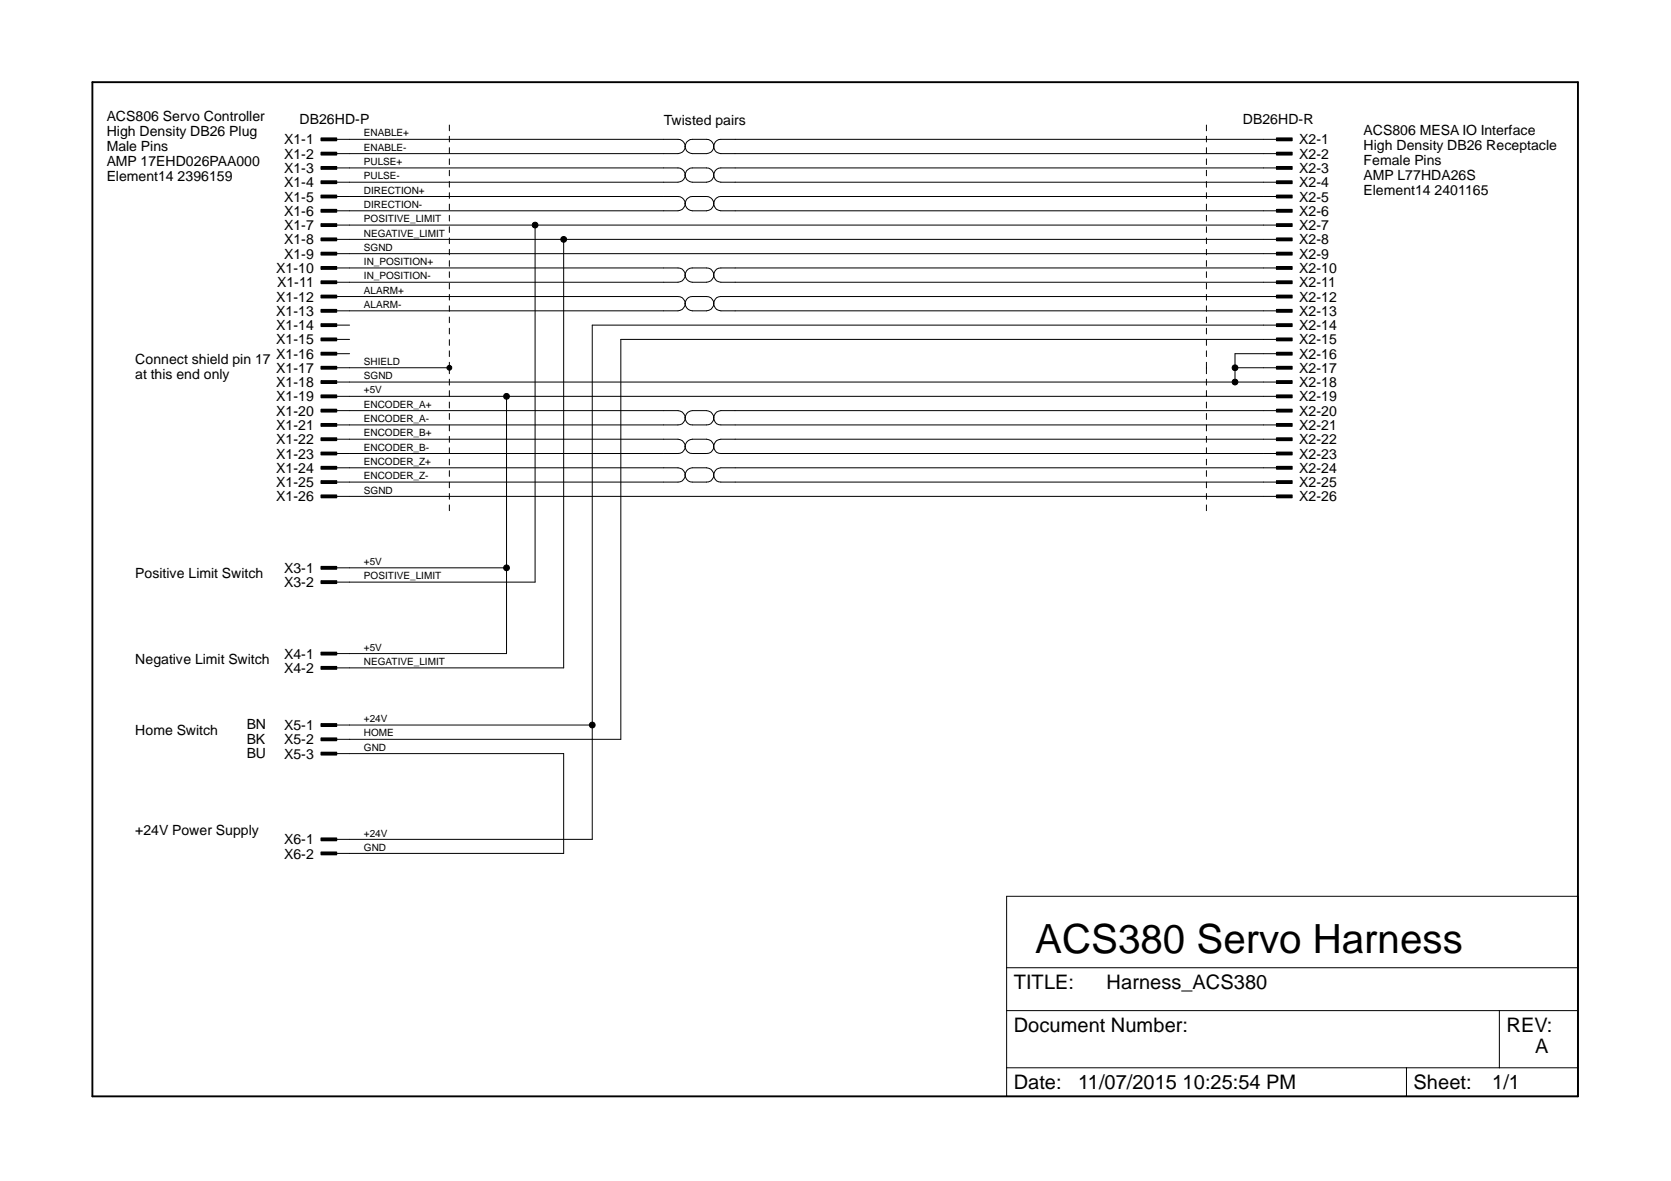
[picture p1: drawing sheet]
<svg xmlns="http://www.w3.org/2000/svg" width="297mm" height="210mm" viewBox="0 0 297 210" stroke-linecap="round" stroke-linejoin="round" font-family="sans-serif">
<g fill="none" stroke="#000" stroke-width=".18">
<path d="M57.1 24.5h2.8v.5h-2.8zM57.1 27.1h2.8v.5h-2.8zM57.1 29.6h2.8v.5h-2.8zM57.1 32.1h2.8v.5h-2.8zM57.1 34.7h2.8v.5h-2.8zM57.1 37.2h2.8v.5h-2.8zM57.1 39.8h2.8v.5h-2.8zM59.6 24.8h60.9a1.27 1.27 0 0 1 1.3 1.2M59.6 29.8h60.9a1.27 1.27 0 0 1 1.3 1.3M59.6 34.9h60.9a1.27 1.27 0 0 1 1.3 1.3M79.9 22.2v1M79.9 24.2v1"/>
<path d="M79.9 26.2v1.1M79.9 28.2v1.1M79.9 30.3v.9M79.9 32.3v1M79.9 34.2v1.1M79.9 36.3v1M79.9 38.3v1M121.8 26a1.27 1.27 0 0 0 1.3 1.3h2.5a1.27 1.27 0 0 0 1.3-1.3M121.8 26a1.27 1.27 0 0 1-1.3 1.3h-60.9M121.8 26a1.27 1.27 0 0 1 1.3-1.2h2.5a1.27 1.27 0 0 1 1.3 1.2M121.8 31.1a1.27 1.27 0 0 0 1.3 1.3h2.5a1.27 1.27 0 0 0 1.3-1.3M121.8 31.1a1.27 1.27 0 0 1-1.3 1.3h-60.9"/>
<path d="M121.8 31.1a1.27 1.27 0 0 1 1.3-1.3h2.5a1.27 1.27 0 0 1 1.3 1.3M121.8 36.2a1.34 1.34 0 0 0 1.3 1.3h2.5a1.27 1.27 0 0 0 1.3-1.3M121.8 36.2a1.34 1.34 0 0 1-1.3 1.3h-60.9M121.8 36.2a1.27 1.27 0 0 1 1.3-1.3h2.5a1.27 1.27 0 0 1 1.3 1.3M126.9 26a1.27 1.27 0 0 0 1.2 1.3h99.1M126.9 31.1a1.27 1.27 0 0 0 1.2 1.3h99.1M126.9 36.2a1.34 1.34 0 0 0 1.2 1.3h99.1M214.5 22.2v1M214.5 24.2v1M214.5 26.2v1.1M214.5 28.2v1.1M214.5 30.3v.9"/>
<path d="M214.5 32.3v1M214.5 34.2v1.1M214.5 36.3v1M214.5 38.3v1M226.9 24.5h2.8v.5h-2.8zM226.9 27.1h2.8v.5h-2.8zM226.9 29.6h2.8v.5h-2.8zM226.9 32.1h2.8v.5h-2.8zM226.9 34.7h2.8v.5h-2.8zM226.9 37.2h2.8v.5h-2.8zM226.9 39.8h2.8v.5h-2.8zM227.2 24.8h-99.1a1.27 1.27 0 0 0-1.2 1.2"/>
<path d="M227.2 29.8h-99.1a1.27 1.27 0 0 0-1.2 1.3M227.2 34.9h-99.1a1.27 1.27 0 0 0-1.2 1.3M57.1 42.3h2.8v.5h-2.8zM57.1 44.8h2.8v.5h-2.8zM57.1 47.4h2.8v.5h-2.8zM57.1 49.9h2.8v.5h-2.8zM57.1 52.5h2.8v.5h-2.8zM57.1 55h2.8v.5h-2.8zM57.1 57.5h2.8v.5h-2.8zM59.6 52.7h60.9a1.19 1.19 0 0 1 1.3 1.3M59.6 47.6h60.9a1.19 1.19 0 0 1 1.3 1.3M59.6 40h167.6"/>
<path d="M59.6 42.5h167.6M59.6 45.1h167.6M59.6 57.8h2.5M79.9 40.3v1M79.9 42.3v1M79.9 44.3v1M79.9 46.3v1M79.9 48.3v1M79.9 50.3v1.1M79.9 52.3v1M79.9 54.4v.9M79.9 56.3v1.1"/>
<path d="M79.9 58.3v1.1M95.1 40v63.5h-35.5M100.2 42.5v76.2h-40.6M121.8 54a1.34 1.34 0 0 0 1.3 1.2h2.5a1.27 1.27 0 0 0 1.3-1.2M121.8 54a1.34 1.34 0 0 1-1.3 1.2h-60.9M121.8 54a1.27 1.27 0 0 1 1.3-1.3h2.5a1.19 1.19 0 0 1 1.3 1.3M121.8 48.9a1.34 1.34 0 0 0 1.3 1.3h2.5a1.27 1.27 0 0 0 1.3-1.3M121.8 48.9a1.34 1.34 0 0 1-1.3 1.3h-60.9M121.8 48.9a1.27 1.27 0 0 1 1.3-1.3h2.5a1.19 1.19 0 0 1 1.3 1.3M126.9 54a1.34 1.34 0 0 0 1.2 1.2h99.1M126.9 48.9a1.34 1.34 0 0 0 1.2 1.3h99.1M214.5 40.3v1"/>
<path d="M214.5 42.3v1M214.5 44.3v1M214.5 46.3v1M214.5 48.3v1M214.5 50.3v1.1M214.5 52.3v1M214.5 54.4v.9M214.5 56.3v1.1M214.5 58.3v1.1M226.9 42.3h2.8v.5h-2.8zM226.9 44.8h2.8v.5h-2.8zM226.9 47.4h2.8v.5h-2.8z"/>
<path d="M226.9 49.9h2.8v.5h-2.8zM226.9 52.5h2.8v.5h-2.8zM226.9 55h2.8v.5h-2.8zM226.9 57.5h2.8v.5h-2.8zM227.2 52.7h-99.1a1.19 1.19 0 0 0-1.2 1.3M227.2 47.6h-99.1a1.19 1.19 0 0 0-1.2 1.3M227.2 57.8h-121.9v91.4h-45.7M57.1 60.1h2.8v.5h-2.8zM57.1 62.6h2.8v.5h-2.8zM57.1 65.1h2.8v.5h-2.8zM57.1 67.6h2.8v.6h-2.8zM57.1 70.2h2.8v.5h-2.8z"/>
<path d="M57.1 72.7h2.8v.5h-2.8zM57.1 75.3h2.8v.5h-2.8zM57.1 77.8h2.8v.5h-2.8zM59.6 73h60.9a1.27 1.27 0 0 1 1.3 1.3M59.6 78.1h60.9a1.27 1.27 0 0 1 1.3 1.2M59.6 60.3h2.5M59.6 62.9h2.5M59.6 65.4h20.3M59.6 67.9h167.6M59.6 70.4h167.6M79.9 60.4v1M79.9 62.4v1"/>
<path d="M79.9 64.4v2M79.9 67.4v1.1M79.9 69.4v1.1M79.9 71.5v1M79.9 73.5v1M79.9 75.5v1.1M79.9 77.6v1M79.9 79.6v1M90 70.4v45.8h-30.4M121.8 74.3a1.27 1.27 0 0 0 1.3 1.2h2.5a1.19 1.19 0 0 0 1.3-1.2M121.8 74.3a1.27 1.27 0 0 1-1.3 1.2h-60.9M121.8 74.3a1.34 1.34 0 0 1 1.3-1.3h2.5a1.27 1.27 0 0 1 1.3 1.3"/>
<path d="M121.8 79.3a1.27 1.27 0 0 0 1.3 1.3h2.5a1.19 1.19 0 0 0 1.3-1.3M121.8 79.3a1.27 1.27 0 0 1-1.3 1.3h-60.9M121.8 79.3a1.34 1.34 0 0 1 1.3-1.2h2.5a1.27 1.27 0 0 1 1.3 1.2M126.9 74.3a1.27 1.27 0 0 0 1.2 1.2h99.1M126.9 79.3a1.27 1.27 0 0 0 1.2 1.3h99.1M214.5 60.4v1M214.5 62.4v1M214.5 64.4v2M214.5 67.4v1.1M214.5 69.4v1.1M214.5 71.5v1M214.5 73.5v1"/>
<path d="M214.5 75.5v1.1M214.5 77.6v1M214.5 79.6v1M219.5 65.4h7.7M226.9 60.1h2.8v.5h-2.8zM226.9 62.6h2.8v.5h-2.8zM226.9 65.1h2.8v.5h-2.8zM226.9 67.6h2.8v.6h-2.8zM226.9 70.2h2.8v.5h-2.8zM226.9 72.7h2.8v.5h-2.8zM226.9 75.3h2.8v.5h-2.8zM226.9 77.8h2.8v.5h-2.8z"/>
<path d="M227.2 73h-99.1a1.27 1.27 0 0 0-1.2 1.3M227.2 78.1h-99.1a1.27 1.27 0 0 0-1.2 1.2M227.2 60.3h-116.8v71.1h-50.8M227.2 62.9h-7.7v5M57.1 80.3h2.8v.6h-2.8zM57.1 82.9h2.8v.5h-2.8zM57.1 85.4h2.8v.5h-2.8zM57.1 88h2.8v.5h-2.8zM59.6 83.1h60.9a1.27 1.27 0 0 1 1.3 1.3M59.6 88.2h167.6M79.9 81.6v1M79.9 83.7v1"/>
<path d="M79.9 85.7v1M79.9 87.7v1M79.9 89.7v1.1M121.8 84.4a1.27 1.27 0 0 0 1.3 1.3h2.5a1.19 1.19 0 0 0 1.3-1.3M121.8 84.4a1.27 1.27 0 0 1-1.3 1.3h-60.9M121.8 84.4a1.34 1.34 0 0 1 1.3-1.3h2.5a1.27 1.27 0 0 1 1.3 1.3M126.9 84.4a1.27 1.27 0 0 0 1.2 1.3h99.1M214.5 81.6v1M214.5 83.7v1M214.5 85.7v1M214.5 87.7v1M214.5 89.7v1.1"/>
<path d="M226.9 80.3h2.8v.6h-2.8zM226.9 82.9h2.8v.5h-2.8zM226.9 85.4h2.8v.5h-2.8zM226.9 88h2.8v.5h-2.8zM227.2 83.1h-99.1a1.27 1.27 0 0 0-1.2 1.3M57.1 100.7h2.8v.5h-2.8zM57.1 103.2h2.8v.5h-2.8zM57.1 115.9h2.8v.5h-2.8zM57.1 118.4h2.8v.6h-2.8zM59.6 100.9h30.4M57.1 128.6h2.8v.5h-2.8zM57.1 131.1h2.8v.6h-2.8z"/>
<path d="M57.1 133.7h2.8v.5h-2.8zM59.6 128.9h45.7M59.6 133.9h40.6v17.8h-40.6M57.1 148.9h2.8v.5h-2.8zM57.1 151.4h2.8v.5h-2.8zM178.9 159.3h101.6v35.6h-101.6zM178.9 179.6h101.6M178.9 172h101.6M266.5 179.6v10.2M178.9 189.8h101.6M250 189.8v5.1"/>
<circle cx="95.1" cy="40" r=".51"/>
<circle cx="100.2" cy="42.5" r=".51"/>
<circle cx="79.9" cy="65.4" r=".43"/>
<circle cx="90" cy="70.4" r=".51"/>
<circle cx="219.5" cy="65.4" r=".51"/>
<circle cx="219.5" cy="67.9" r=".51"/>
<circle cx="90" cy="100.9" r=".51"/>
<circle cx="105.3" cy="128.9" r=".51"/>
</g>
<g fill="#000">
<path d="M57.1 24.5h2.8v.5h-2.8z" fill-rule="evenodd"/>
<path d="M57.1 27.1h2.8v.5h-2.8z" fill-rule="evenodd"/>
<path d="M57.1 29.6h2.8v.5h-2.8z" fill-rule="evenodd"/>
<path d="M57.1 32.1h2.8v.5h-2.8z" fill-rule="evenodd"/>
<path d="M57.1 34.7h2.8v.5h-2.8z" fill-rule="evenodd"/>
<path d="M57.1 37.2h2.8v.5h-2.8z" fill-rule="evenodd"/>
<path d="M57.1 39.8h2.8v.5h-2.8z" fill-rule="evenodd"/>
<path d="M226.9 24.5h2.8v.5h-2.8z" fill-rule="evenodd"/>
<path d="M226.9 27.1h2.8v.5h-2.8z" fill-rule="evenodd"/>
<path d="M226.9 29.6h2.8v.5h-2.8z" fill-rule="evenodd"/>
<path d="M226.9 32.1h2.8v.5h-2.8z" fill-rule="evenodd"/>
<path d="M226.9 34.7h2.8v.5h-2.8z" fill-rule="evenodd"/>
<path d="M226.9 37.2h2.8v.5h-2.8z" fill-rule="evenodd"/>
<path d="M226.9 39.8h2.8v.5h-2.8z" fill-rule="evenodd"/>
<path d="M57.1 42.3h2.8v.5h-2.8z" fill-rule="evenodd"/>
<path d="M57.1 44.8h2.8v.5h-2.8z" fill-rule="evenodd"/>
<path d="M57.1 47.4h2.8v.5h-2.8z" fill-rule="evenodd"/>
<path d="M57.1 49.9h2.8v.5h-2.8z" fill-rule="evenodd"/>
<path d="M57.1 52.5h2.8v.5h-2.8z" fill-rule="evenodd"/>
<path d="M57.1 55h2.8v.5h-2.8z" fill-rule="evenodd"/>
<path d="M57.1 57.5h2.8v.5h-2.8z" fill-rule="evenodd"/>
<path d="M226.9 42.3h2.8v.5h-2.8z" fill-rule="evenodd"/>
<path d="M226.9 44.8h2.8v.5h-2.8z" fill-rule="evenodd"/>
<path d="M226.9 47.4h2.8v.5h-2.8z" fill-rule="evenodd"/>
<path d="M226.9 49.9h2.8v.5h-2.8z" fill-rule="evenodd"/>
<path d="M226.9 52.5h2.8v.5h-2.8z" fill-rule="evenodd"/>
<path d="M226.9 55h2.8v.5h-2.8z" fill-rule="evenodd"/>
<path d="M226.9 57.5h2.8v.5h-2.8z" fill-rule="evenodd"/>
<path d="M57.1 60.1h2.8v.5h-2.8z" fill-rule="evenodd"/>
<path d="M57.1 62.6h2.8v.5h-2.8z" fill-rule="evenodd"/>
<path d="M57.1 65.1h2.8v.5h-2.8z" fill-rule="evenodd"/>
<path d="M57.1 67.6h2.8v.6h-2.8z" fill-rule="evenodd"/>
<path d="M57.1 70.2h2.8v.5h-2.8z" fill-rule="evenodd"/>
<path d="M57.1 72.7h2.8v.5h-2.8z" fill-rule="evenodd"/>
<path d="M57.1 75.3h2.8v.5h-2.8z" fill-rule="evenodd"/>
<path d="M57.1 77.8h2.8v.5h-2.8z" fill-rule="evenodd"/>
<path d="M226.9 60.1h2.8v.5h-2.8z" fill-rule="evenodd"/>
<path d="M226.9 62.6h2.8v.5h-2.8z" fill-rule="evenodd"/>
<path d="M226.9 65.1h2.8v.5h-2.8z" fill-rule="evenodd"/>
<path d="M226.9 67.6h2.8v.6h-2.8z" fill-rule="evenodd"/>
<path d="M226.9 70.2h2.8v.5h-2.8z" fill-rule="evenodd"/>
<path d="M226.9 72.7h2.8v.5h-2.8z" fill-rule="evenodd"/>
<path d="M226.9 75.3h2.8v.5h-2.8z" fill-rule="evenodd"/>
<path d="M226.9 77.8h2.8v.5h-2.8z" fill-rule="evenodd"/>
<path d="M57.1 80.3h2.8v.6h-2.8z" fill-rule="evenodd"/>
<path d="M57.1 82.9h2.8v.5h-2.8z" fill-rule="evenodd"/>
<path d="M57.1 85.4h2.8v.5h-2.8z" fill-rule="evenodd"/>
<path d="M57.1 88h2.8v.5h-2.8z" fill-rule="evenodd"/>
<path d="M226.9 80.3h2.8v.6h-2.8z" fill-rule="evenodd"/>
<path d="M226.9 82.9h2.8v.5h-2.8z" fill-rule="evenodd"/>
<path d="M226.9 85.4h2.8v.5h-2.8z" fill-rule="evenodd"/>
<path d="M226.9 88h2.8v.5h-2.8z" fill-rule="evenodd"/>
<path d="M57.1 100.7h2.8v.5h-2.8z" fill-rule="evenodd"/>
<path d="M57.1 103.2h2.8v.5h-2.8z" fill-rule="evenodd"/>
<path d="M57.1 115.9h2.8v.5h-2.8z" fill-rule="evenodd"/>
<path d="M57.1 118.4h2.8v.6h-2.8z" fill-rule="evenodd"/>
<path d="M57.1 128.6h2.8v.5h-2.8z" fill-rule="evenodd"/>
<path d="M57.1 131.1h2.8v.6h-2.8z" fill-rule="evenodd"/>
<path d="M57.1 133.7h2.8v.5h-2.8z" fill-rule="evenodd"/>
<path d="M57.1 148.9h2.8v.5h-2.8z" fill-rule="evenodd"/>
<path d="M57.1 151.4h2.8v.5h-2.8z" fill-rule="evenodd"/>
<circle cx="95.1" cy="40" r=".51"/>
<circle cx="100.2" cy="42.5" r=".51"/>
<circle cx="79.9" cy="65.4" r=".43"/>
<circle cx="90" cy="70.4" r=".51"/>
<circle cx="219.5" cy="65.4" r=".51"/>
<circle cx="219.5" cy="67.9" r=".51"/>
<circle cx="90" cy="100.9" r=".51"/>
<circle cx="105.3" cy="128.9" r=".51"/>
</g>
<path d="M16.4 14.6h264.1v180.3h-264.1z" fill="none" stroke="#000" stroke-width=".34"/>
<text font-size="7.2" x="184" y="169.5">ACS380 Servo Harness</text>
<g font-size="3.6">
<text x="180.2" y="175.8">TITLE:</text>
<text x="196.7" y="175.8">Harness_ACS380</text>
<text x="180.2" y="183.4">Document Number:</text>
<text x="267.8" y="183.4">REV:</text>
<text x="272.9" y="187.2">A</text>
<text x="180.2" y="193.6">Date:</text>
<text x="191.6" y="193.6">11/07/2015 10:25:54 PM</text>
<text x="251.3" y="193.6">Sheet:</text>
<text x="265.3" y="193.6">1/1</text>
</g>
<g font-size="2.5">
<text x="19" y="21.5">ACS806 Servo Controller</text>
<text x="53.3" y="22.1">DB26HD-P</text>
<text x="118" y="22.2">Twisted pairs</text>
<text x="220.9" y="22.1">DB26HD-R</text>
<text x="19" y="24.1">High Density DB26 Plug</text>
<text x="19" y="26.8">Male Pins</text>
<text x="19" y="29.5">AMP 17EHD026PAA000</text>
<text x="50.5" y="25.7">X1-1</text>
<text x="50.5" y="28.2">X1-2</text>
<text x="231" y="25.7">X2-1</text>
<text x="231" y="28.2">X2-2</text>
<text x="242.4" y="24">ACS806 MESA IO Interface</text>
<text x="242.4" y="26.7">High Density DB26 Receptacle</text>
<text x="242.4" y="29.3">Female Pins</text>
<text x="19" y="32.1">Element14 2396159</text>
<text x="50.5" y="30.7">X1-3</text>
<text x="50.5" y="33.3">X1-4</text>
<text x="50.5" y="35.8">X1-5</text>
<text x="231" y="30.7">X2-3</text>
<text x="231" y="33.3">X2-4</text>
<text x="231" y="35.8">X2-5</text>
<text x="242.4" y="32">AMP L77HDA26S</text>
<text x="242.4" y="34.7">Element14 2401165</text>
<text x="50.5" y="38.4">X1-6</text>
<text x="50.5" y="40.9">X1-7</text>
<text x="231" y="38.4">X2-6</text>
<text x="231" y="40.9">X2-7</text>
<text x="50.5" y="43.4">X1-8</text>
<text x="50.5" y="46">X1-9</text>
<text x="231" y="43.4">X2-8</text>
<text x="231" y="46">X2-9</text>
<text x="49.1" y="48.5">X1-10</text>
<text x="49.1" y="53.6">X1-12</text>
<text x="49.3" y="51.1">X1-11</text>
<text x="231" y="48.5">X2-10</text>
<text x="231" y="51.1">X2-11</text>
<text x="231" y="53.6">X2-12</text>
<text x="49.1" y="56.1">X1-13</text>
<text x="49.1" y="58.7">X1-14</text>
<text x="231" y="56.1">X2-13</text>
<text x="231" y="58.7">X2-14</text>
<text x="24" y="64.6">Connect shield pin 17</text>
<text x="49.1" y="61.2">X1-15</text>
<text x="49.1" y="63.8">X1-16</text>
<text x="231" y="61.2">X2-15</text>
<text x="231" y="63.8">X2-16</text>
<text x="24" y="67.3">at this end only</text>
<text x="49.1" y="66.3">X1-17</text>
<text x="49.1" y="68.8">X1-18</text>
<text x="49.1" y="71.3">X1-19</text>
<text x="231" y="66.3">X2-17</text>
<text x="231" y="68.8">X2-18</text>
<text x="231" y="71.3">X2-19</text>
<text x="49.1" y="73.9">X1-20</text>
<text x="49.1" y="76.4">X1-21</text>
<text x="231" y="73.9">X2-20</text>
<text x="231" y="76.4">X2-21</text>
<text x="49.1" y="79">X1-22</text>
<text x="49.1" y="81.5">X1-23</text>
<text x="231" y="79">X2-22</text>
<text x="231" y="81.5">X2-23</text>
<text x="49.1" y="84">X1-24</text>
<text x="49.1" y="86.6">X1-25</text>
<text x="49.1" y="89.1">X1-26</text>
<text x="231" y="84">X2-24</text>
<text x="231" y="86.6">X2-25</text>
<text x="231" y="89.1">X2-26</text>
<text x="50.5" y="101.8">X3-1</text>
<text x="24" y="102.7">Positive Limit Switch</text>
<text x="50.5" y="104.4">X3-2</text>
<text x="24" y="117.9">Negative Limit Switch</text>
<text x="50.5" y="117.1">X4-1</text>
<text x="50.5" y="119.6">X4-2</text>
<text x="24" y="130.6">Home Switch</text>
<text x="43.9" y="129.6">BN</text>
<text x="50.5" y="129.8">X5-1</text>
<text x="43.9" y="132.2">BK</text>
<text x="43.9" y="134.7">BU</text>
<text x="50.5" y="132.3">X5-2</text>
<text x="50.5" y="134.8">X5-3</text>
<text x="24" y="148.4">+24V Power Supply</text>
<text x="50.5" y="150.1">X6-1</text>
<text x="50.5" y="152.6">X6-2</text>
</g>
<g font-size="1.8">
<text x="64.7" y="24.3">ENABLE+</text>
<text x="64.7" y="26.8">ENABLE-</text>
<text x="64.7" y="29.3">PULSE+</text>
<text x="64.7" y="34.4">DIRECTION+</text>
<text x="64.7" y="31.9">PULSE-</text>
<text x="64.7" y="37">DIRECTION-</text>
<text x="64.7" y="39.5">POSITIVE_LIMIT</text>
<text x="64.7" y="44.6">SGND</text>
<text x="64.7" y="42">NEGATIVE_LIMIT</text>
<text x="64.7" y="47.1">IN_POSITION+</text>
<text x="64.7" y="52.2">ALARM+</text>
<text x="64.7" y="49.7">IN_POSITION-</text>
<text x="64.7" y="54.7">ALARM-</text>
<text x="64.7" y="64.9">SHIELD</text>
<text x="64.7" y="69.9">+5V</text>
<text x="64.7" y="67.4">SGND</text>
<text x="64.7" y="72.5">ENCODER_A+</text>
<text x="64.7" y="75">ENCODER_A-</text>
<text x="64.7" y="77.6">ENCODER_B+</text>
<text x="64.7" y="82.6">ENCODER_Z+</text>
<text x="64.7" y="80.1">ENCODER_B-</text>
<text x="64.7" y="87.7">SGND</text>
<text x="64.7" y="85.2">ENCODER_Z-</text>
<text x="64.7" y="100.4">+5V</text>
<text x="64.7" y="103">POSITIVE_LIMIT</text>
<text x="64.7" y="115.7">+5V</text>
<text x="64.7" y="118.2">NEGATIVE_LIMIT</text>
<text x="64.7" y="128.4">+24V</text>
<text x="64.7" y="130.9">HOME</text>
<text x="64.7" y="133.4">GND</text>
<text x="64.7" y="148.7">+24V</text>
<text x="64.7" y="151.2">GND</text>
</g>
</svg>
